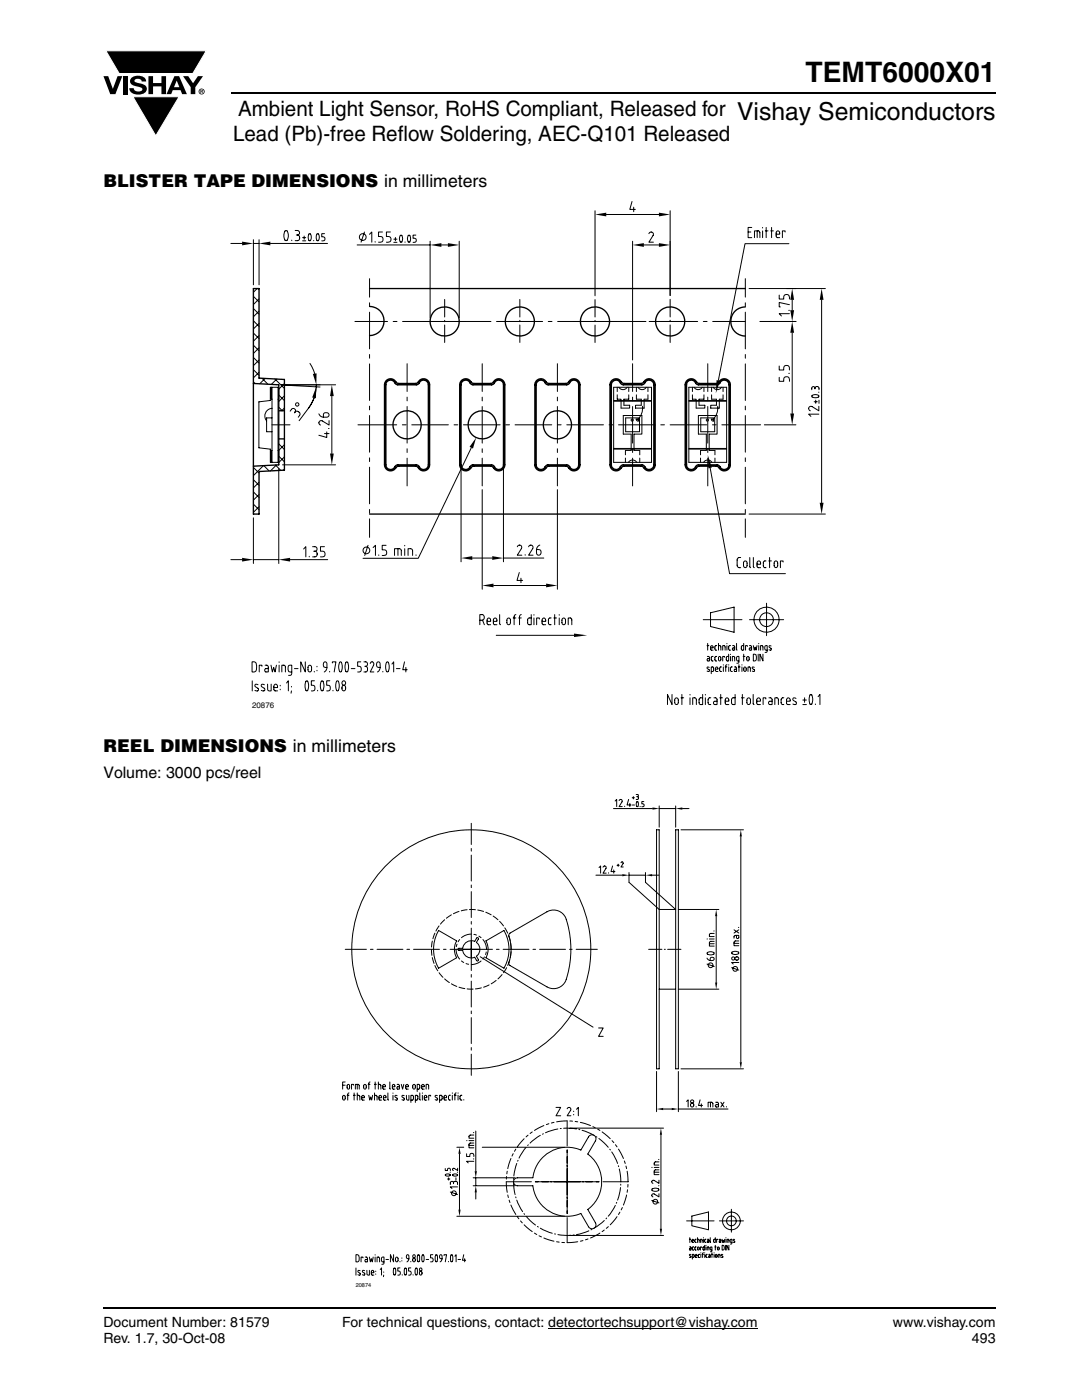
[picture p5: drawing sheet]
<svg xmlns="http://www.w3.org/2000/svg" width="216mm" height="279mm" viewBox="0 0 216 279" stroke-linecap="round" stroke-linejoin="round" font-family="sans-serif">
<path d="M109.4 265.1h41.8" fill="none" stroke="#000" stroke-width=".2"/>
<path d="M20.6 261h178" fill="none" stroke="#000" stroke-width=".36"/>
<path d="M20.6 10.1h20.7v17.2h-20.7z" fill="#fff"/>
<g fill="#000">
<path d="M20.6 15.2h1l.9 2.5 1-2.5h.9l-1.4 3.6h-1zM21.1 10.1h20.1l-2.7 4.6h-14.7zM24.6 15.2h.9v3.6h-.9zM26.3 15.5a2.1 2.1 0 0 1 2.8 .3l.1 .5h-.9a.79 .79 0 0 0-.7-.6 .79 .79 0 0 0-.8 .4l.3 .3 1 .3a1.08 1.08 0 0 1 1.2 1 1.08 1.08 0 0 1-1.1 1.1 1.73 1.73 0 0 1-2.4-1.2h.9a.96 .96 0 0 0 .8 .7 .96 .96 0 0 0 .9-.5 1.31 1.31 0 0 0-1.2-.6 1.03 1.03 0 0 1-1.1-.5 1.03 1.03 0 0 1 .2-1.2zM29.6 15.2h.9v1.4h1.7v-1.4h.9v3.6h-.9v-1.6h-1.7v1.6h-.9zM26.5 19.3h9.2l-4.6 7.8zM36.5 15.2h1.1l.9 1.4 1-1.4h1l-1.5 2.2v1.4h-.9v-1.4z"/>
<path d="M35.3 16.1l-.6 1.3h1.1zM34.8 15.2h.9l1.6 3.6h-1l-.3-.8h-1.5l-.3 .8h-1z"/>
<path d="M40.1 18v.2h.2v-.1zM40 17.9l.4 .1 .1 .1-.2 .2 .2 .3-.3-.3-.1 .3h-.1zM39.8 18.3a.46 .46 0 0 0 .9 0 .46 .46 0 0 0-.9 0zM39.6 18.3a.6 .6 0 0 1 1.2 0 .6 .6 0 0 1-1.2 0z"/>
</g>
<path d="M21.1 10.1h20.1l-2.7 4.6h-14.7zM26.5 19.3h9.2l-4.6 7.8z" fill="none" stroke="#fff" stroke-width=".2"/>
<path d="M46.1 18.6h152.5" fill="none" stroke="#000" stroke-width=".36"/>
<path d="M46 40.1h118.7v101.5h-118.7z" fill="#fff"/>
<g fill="none" stroke="#000" stroke-width=".2">
<path d="M46.1 48.6h2.2M50.6 47.8v9M50.6 48.6h1.1M50.6 59.1l1.1 1.2M51.3 57.6l-.7 .7M51.5 57.6l.2 .2M51.7 47.8v9M51.7 59.7l-1.1 1.1M53.9 48.6h11.5M56.9 46.1l.2-.1a1.47 1.47 0 0 1 .1 2h-.2a1.63 1.63 0 0 1-.1-1.9zM58.2 47.9v.1M58.9 46h.4l.5 .3-.2 .5-.3 .1"/>
<path d="M59.1 46.9h.2M59.3 46.9a.58 .58 0 0 1 .5 .6 .58 .58 0 0 1-.5 .5h-.4M60.4 48.1h.6M60.4 47.4h.6M60.7 47.1v.6M61.6 46.7l.1-.1a.81 .81 0 0 1 .1 1.5l-.2-.1a1.35 1.35 0 0 1 0-1.3zM62.6 48v.1M63.3 46.6a.82 .82 0 0 1 .1 1.5l-.2-.1a1.27 1.27 0 0 1 .1-1.4zM64.8 46.6h-.6v.7h.5l.1 .4-.1 .3-.5 .1M71.3 48.9h14.5M72.7 46.3l-.7 2M73.7 46.8l.5-.5v2"/>
<path d="M73.7 55.6v3.7M74.9 48.2v.1M76.3 46.3h-.8v.9l.7 .1 .2 .6a.63 .63 0 0 1-.9 .4M77.9 46.3h-.8v.9l.7 .1 .2 .2v.4a.66 .66 0 0 1-.9 .4M78.6 48.4h.6M78.6 47.7h.6M78.9 47.4v.6M79.9 47l.1-.1a.98 .98 0 0 1 0 1.5l-.1-.1a1.27 1.27 0 0 1 0-1.3zM80.8 48.3v.1M81.5 47a.81 .81 0 0 1 .1 1.4l-.1-.1a1.38 1.38 0 0 1 0-1.3zM83 46.9h-.6v.7h.5l.2 .4-.2 .3-.5 .1M85.8 48.1v15.3"/>
<path d="M88.1 48.9h1.3M88.7 59.8v3.5M91.6 48.1v15.3M103.7 59.8v3.5M118.7 42.1v16.9M118.7 59.8v3.5M121 42.8h10.5M126.1 40.2l-.4 1.6h1.1M126.2 48.1v23.7M126.4 41.3v1M128.5 48.9h3M129.5 46.6a.46 .46 0 0 1 .6-.3 .46 .46 0 0 1 .2 .7l-.8 1.3h.9"/>
<path d="M133.7 42.1v16.9M133.7 59.7v3.6M148.7 55.6v3.7M149.3 46.3h.5M149.5 57.6h15.2M150 45.4h-.7v2h.7M150.5 47.4v-1.3l1 .1 .1 1.2M151.1 46.1v1.3M152.2 45.4v.1M152.2 46.1v1.3M152.7 46.1h.5M152.9 45.4v2"/>
<path d="M153.8 46.1h.5M154 45.4v2M154.9 46.7h.7a.45 .45 0 0 0-.1-.4 .45 .45 0 0 0-.5-.2l-.1 .3v.8l.1 .2h.6M155.5 58.9v.8h.9l.1-.7 .6-.2a.67 .67 0 0 1 .4 .9M156.7 46.3v-.2h-.6v1.3M157.4 48.6h-8.7l-5.4 27.3M158.1 59.8v2.1M163.9 59.8v40.5M50.6 76.2l.3 .3M50.6 73.8l1.1 1.1M50.6 71.3l1.1 1.2M50.6 68.9l1.1 1.1"/>
<path d="M50.6 66.5l1.1 1.1M50.6 64l1.1 1.1M50.6 61.6l1.1 1.1M51.7 62.1l-1.1 1.1M51.7 64.5l-1.1 1.2M51.7 67l-1.1 1.1M51.7 69.4l-1.1 1.1M51.7 71.9l-1.1 1.1M51.7 74.3l-1.1 1.1M52.3 75.5l1.2 1.2M52.9 75.5l-1.1 1.1M54.1 77.3v2.4h.2"/>
<path d="M54.3 77.3v15M54.8 75.6l2 1.9M55.2 75.7l-1.1 1M55.5 79.7h.1v-2.4h-1.7v2.6l-2.2 .3v9.2l2.2 .2v2.7h1.7M55.5 77.3v15M55.6 78.8l1.2 1.2M56.1 76.8h10.9M56.1 76.8l7.8 .4M56.8 76.5l-1.2 1.2M56.8 79l-1.2 1.1M61.8 72.5l1 2.1M62.7 79.4l-1.1 2"/>
<path d="M63.1 76.8a7.7 7.7 0 0 1-1.5 4.6l-1.9 2.6M66.2 79.1v11.4M70.8 64.2h6.5M73.7 60.4v.8M73.7 62.3v7.3M73.7 70.7v.8M73.7 72.6v7.3M78.5 64.2h.7M80.3 64.2h17.7M81.2 72.6v5.5M81.2 79.3v.7M88.7 63.9v.3"/>
<path d="M88.7 64.9v3.5M96.2 72.6v5.5M96.2 79.3v.7M99.1 64.2h9.2M103.7 63.9v.3M103.7 64.9v3.5M109.4 64.2h.7M111.2 72.6v5.5M111.2 79.3v.7M111.3 64.2h17.6M118.7 63.9v.3M118.7 64.9v3.5"/>
<path d="M122.4 77.3h7.6v15h-7.6zM122.4 79.9h7.6M123.2 78.8v.9h.7v1.7h1.7v-.5h-1.1v-1.2h1v-.9M123.2 77.3v.8M123.5 77.3a.97 .97 0 0 0 1.6 0M125.5 77.3v.8M126.2 72.6v5.5M126.2 79.3v.7M127 78.8v.9h1v1.2h-1.2v.5h1.7v-1.7h.8v-.9M127 77.3v.8M127.3 77.3a.95 .95 0 0 0 1.7 0M129.3 77.3v.8"/>
<path d="M129.5 64.2h9.7M133.7 63.9v.3M133.7 64.8v3.6M137.4 77.3h7.6v15h-7.6zM137.4 79.9h7.6M138.2 78.8v.9h.7v1.7h1.7v-.5h-1.1v-1.2h1v-.9M138.2 77.3v.8M138.5 77.3a.95 .95 0 0 0 1.6 0M140.3 64.2h.8M140.5 77.3v.8M141.2 72.6v5.5M141.2 79.3v.7"/>
<path d="M142 78.8v.9h1v1.2h-1.2v.5h1.7v-1.7h.8v-.9M142 77.3v.8M142.2 64.2h6.5M142.3 77.3a.95 .95 0 0 0 1.7 0M144.3 77.3v.8M148.7 60.4v.8M148.7 62.3v7.3M148.7 70.7v.8M148.7 72.6v7.3M151.6 64.2h7.2M155.5 75.3v.8h.9l.1-.7 .6-.2a.66 .66 0 0 1 .4 .9M155.5 73.1v.7h.9l.1-.6a.7 .7 0 0 1 .9-.1l.1 .7"/>
<path d="M157.4 61.9h.1M157.4 74.5h.1M157.5 62.6h-2l.4 .5M157.5 60.8l-2-.4v.9h.2M158.1 66.4v16.1M162 79l.1-.1a1 1 0 0 1 1.3 .2 .98 .98 0 0 1-1.4 0zM162.6 77.5a.32 .32 0 0 0-.3-.4 .32 .32 0 0 0-.3 .4v.3M162.6 77.5a.41 .41 0 0 1 .4-.4 .41 .41 0 0 1 .4 .4v.3M162.6 77.5v.1M162.8 79.9v.6M163.3 78.3h.1M163.4 79.9v.6"/>
<path d="M50.6 98.2l1.1 1.1M50.6 95.7l1.1 1.1M50.6 93.3l1.1 1.1M51.7 96.2l-1.1 1.2M51.7 98.7l-1.1 1.1M52.6 92.9l-2 2M52.6 92.9l1.1 1.1M54.2 84.8h3.7M54.3 81.5a1.53 1.53 0 0 0-1.1 2.5M54.3 89.9h-.2v2.4M54.3 83.4h-1.1v2.8h1.1M55 92.8l1 1.1"/>
<path d="M55.2 92.8l-1.2 1.2M55.5 89.9h.1M55.6 89.9v2.4M55.6 93.5v19M55.6 81.3l.7 .7M55.6 91l1.2 1.2M55.6 88.6l1.2 1.1M56.4 92.8h10.6M56.8 81.4l-.6 .6M56.8 88.8l-1.2 1.1M56.8 91.2l-1.2 1.1M56.8 93.6l-.3 .2"/>
<path d="M57.9 82.1l.5-.6h.3l.3 .4-.1 .3M58.9 82.2a.57 .57 0 0 1 .7 0 .57 .57 0 0 1 .2 .7l-.3 .4M58.9 82.2l-.1 .2M63.6 82.6a1.32 1.32 0 0 0 1.9 .5l.2-.3a.61 .61 0 0 0-.6-.4 .61 .61 0 0 0-.6 .3v.6M64.8 86.5h.9M65.2 86.2v1.1l-1.6-.4M65.5 85.5h.2M65.7 83.9v.9l-1.4-.8a.45 .45 0 0 0-.6 .2 .45 .45 0 0 0 .3 .6M71.4 84.8h7.8M73.7 81.1v.7M73.7 82.9v7.3M73.7 91.4v.7"/>
<path d="M73.7 93.2v7.3M80.3 84.8h.7M81.2 81.1v7.3M81.2 89.6v.7M81.2 91.4v5.6M82.2 84.8h7.3M90.6 84.8h.7M92 93.5v18.6M92.5 84.8h7.3M94 89.4l-10.5 22h-11.1M96.2 81.1v7.3M96.2 89.6v.7"/>
<path d="M96.2 91.4v5.6M96.2 97.7v19.9M100.5 93.5v18.6M100.9 84.8h.8M102.8 84.8h7.3M111.2 84.8h.8M111.2 81.1v7.3M111.2 89.6v.7M111.2 91.4v5.6M111.2 97.7v19.9M113.1 84.8h7.3M121.5 84.8h.8"/>
<path d="M122.4 89.5h7.6M122.4 80.1h7.6M122.4 89.6h7.6M123.4 84.8h7.3M124.8 90.8v-.9h1.1v-3.3h-1.5v-3.7h3.7v3.7h-1.6v3.3h1.2v.9M124.8 91.4v.9M124.8 83.4h2.8v2.8h-2.8zM125.4 92.3a.95 .95 0 0 1 1.7 0M126.2 81.1v7.3M126.2 89.6v.7M126.2 91.4v5.6M126.9 83.6h.5v.5l-.3-.2z"/>
<path d="M127.7 91.4v.9M128.2 81.1l-.2 1.4-.8 1.3M131.8 84.8h.8M133.7 84.8h7.3M137.4 89.5h7.6M137.4 80.1h7.6M137.4 89.6h7.6M139.8 90.8v-.9h1.1v-3.3h-1.5v-3.7h3.7v3.7h-1.6v3.3h1.2v.9M139.8 91.4v.9M139.8 83.4h2.8v2.8h-2.8zM140.4 92.3a.95 .95 0 0 1 1.7 0M141.2 81.1v7.3"/>
<path d="M141.2 89.6v.7M141.2 91.4v5.6M141.7 93.4l3.9 21.1h11.1M141.9 83.6h.5v.5l-.3-.2zM142.2 84.8h.7M142.7 91.4v.9M143.2 81.1l-.2 1.4-.8 1.3M144 84.8h7.8M148.7 81.1v.7M148.7 82.9v7.3M148.7 91.4v.7M148.7 93.2v7.3"/>
<path d="M152.5 84.8h6.3M162.5 80.2h.6M163.4 82.7h-2l.4 .4M163.4 81.1v.9l-1.4-.9a.46 .46 0 0 0-.6 .3 .46 .46 0 0 0 .3 .6M46.1 111.7h2.2M50.6 103.3v9.2M50.6 111.7h5M50.6 100.6l1.1 1.1M51.7 101.1l-1.1 1.1M57.9 111.7h7.5M60.6 109.6l.4-.5v2M61.7 111v.1"/>
<path d="M62.4 109.1l.7 .1 .2 .2-.2 .5-.3 .1M62.6 110h.2M62.8 110a.57 .57 0 0 1 .5 .6 .57 .57 0 0 1-.5 .5h-.4M64.7 109.1h-.8v.9l.7 .1 .3 .6a.65 .65 0 0 1-1 .4M73.4 108.8l-.6 2M73.7 101.7v.7M73.7 103.5v3.7M74.5 109.3l.4-.5v2M75.6 110.7v.1M77 108.8h-.7v.9l.6 .1 .3 .6a.64 .64 0 0 1-.9 .4M78.7 110.8v-1.3l1.3 .1 .1 1.2M79.4 109.5v1.3"/>
<path d="M80.8 108.8v.1M80.8 109.5v1.3M81.4 110.8v-1.3l.8 .1 .1 1.2M83 110.7v.1M94.2 111.4h4M98.5 116.9h10.5M100.5 111.4h8M103.2 109.1a.45 .45 0 0 1 .6-.3 .45 .45 0 0 1 .2 .7l-.8 1.3h.9M103.6 114.3l-.4 1.5h1.1M104 115.4v.9M104.8 110.7v.1M105.5 109.1a.45 .45 0 0 1 .6-.3 .45 .45 0 0 1 .2 .7l-.8 1.3h.9"/>
<path d="M107.7 108.8a1.35 1.35 0 0 0-.5 1.9l.3 .1a.61 .61 0 0 0 .4-.8 .61 .61 0 0 0-.9-.3M147.8 111.3a.52 .52 0 0 0-.7 .5v1a.52 .52 0 0 0 .7 .5M148.5 112h.4l.2 .2v.8l-.4 .3-.3-.3v-.8zM148.7 101.7v.7M148.7 103.5v3.7M149.5 102.6h15.2M149.6 111.3v1.8l.2 .2M150.3 111.3v1.8l.2 .2M151.1 112.6h.7a.45 .45 0 0 0-.1-.5 .45 .45 0 0 0-.5-.1l-.1 .2v.9l.1 .2h.6M152.8 111.9l-.3 .1-.2 .3v.7l.2 .3h.3M153.4 111.9h.5M153.6 111.3v2"/>
<path d="M154.6 112h.4l.2 .2v.8l-.4 .3-.3-.3zM156.3 112.2v-.3h-.6v1.4M50.3 132.1h.5a1.36 1.36 0 0 1 .3 1.7l-.2 .2-.6 .1zM50.3 135.9v2M51.5 136.7l-.5-.1-.1 .2 .1 .3 .5 .3a.3 .3 0 0 1 .1 .3 .3 .3 0 0 1-.4 .2l-.3-.1M52.3 133v-.2h-.6v1.3M52.8 136.7l-.5-.1-.2 .3 .7 .6a.38 .38 0 0 1-.2 .4 .38 .38 0 0 1-.5-.1M52.9 132.8h.4l.2 .2v1.1l-.6-.1v-.5l.6-.1M53.4 136.5a1.48 1.48 0 0 0 .2 1.4h.5v-1.4M54.1 132.8l.2 1.3 .3-.9 .3 .9 .3-1.3M54.6 137.2h.8a.46 .46 0 0 0-.1-.5 .46 .46 0 0 0-.5-.1l-.2 .4 .1 .8 .7 .1M55.7 132.1v.1"/>
<path d="M55.7 132.8v1.3M55.9 136.8v.1M55.9 137.5v.2M56.2 134.1v-1.3h.6l.1 .2v1.1M57.2 136.3l.3-.4v2M58.2 137.9l-.1 .4M58.2 137v.1M58.2 134.1h-.4a.72 .72 0 0 1-.4-.8 .72 .72 0 0 1 .8-.5v1.7l-.2 .3h-.4M58.8 133.4h.7M60.9 132.1v2l-.9-2v2M61 136l.3-.1a1.76 1.76 0 0 1 0 2 1.42 1.42 0 0 1-.3-1.9zM61.6 132.8h.4l.2 .3v.7l-.4 .3-.3-.3v-.7z"/>
<path d="M62.7 134v.1M62.7 135.9h-.6v.9h.4a.63 .63 0 0 1 .3 .9l-.7 .2M63.3 133v.1M63.3 133.8v.1M63.4 137.8v.1M64.1 136l.2-.1a1.73 1.73 0 0 1 0 2 1.44 1.44 0 0 1-.2-1.9zM65.2 133.2a.56 .56 0 0 1-.7-.4 .56 .56 0 0 1 .5-.7l.1 .1a1.61 1.61 0 0 1-.4 1.9M65.8 134v.1M65.8 135.9h-.6v.9h.4a.63 .63 0 0 1 .2 .9l-.6 .2M66.3 132.3v-.2h.7l-.3 2M66.4 137.8v.1M67.2 136l.2-.1a1.76 1.76 0 0 1 0 2 1.48 1.48 0 0 1-.2-1.9z"/>
<path d="M67.8 132.1h.1a1.46 1.46 0 0 1 .2 2h-.1a1.49 1.49 0 0 1-.2-2zM68.4 136.8a.49 .49 0 0 1 .6 .5 .49 .49 0 0 1-.6 .5l-.2-.4zM69.1 132.1h.1a1.47 1.47 0 0 1 .1 2h-.1a1.47 1.47 0 0 1-.1-2zM70.1 133.4h.7M72 132.1h-.6v.9h.3a.59 .59 0 0 1 .4 .7 .59 .59 0 0 1-.7 .4M72.6 132.1h.4a.46 .46 0 0 1 .3 .4 .46 .46 0 0 1-.3 .5M72.8 133h.2M73 133a.62 .62 0 0 1 .3 .5 .62 .62 0 0 1-.3 .6h-.4M73.9 132.4a.4 .4 0 0 1 .5-.3 .4 .4 0 0 1 .1 .7l-.6 1.3h.7M75.9 133.2a.58 .58 0 0 1-.7-.4 .58 .58 0 0 1 .3-.7 1.06 1.06 0 0 1 .3 1.3l-.5 .7M76.4 134v.1M77.2 132.1h.1a1.39 1.39 0 0 1 .1 2l-.3-.1-.1-.7z"/>
<path d="M78.2 132.5l.4-.4v2M79.1 133.4h.7M80.7 132.1l-.3 1.6h.9M81 133.2v.9M95.7 123.8h.6a.59 .59 0 0 0 .3-.6 .59 .59 0 0 0-.4-.5h-.5v2M96.3 123.8l.3 .9M97.2 124h.7a.46 .46 0 0 0-.1-.5 .46 .46 0 0 0-.5-.1l-.1 .2v.9l.1 .2h.6M98.4 124h.8a.45 .45 0 0 0-.1-.5 .45 .45 0 0 0-.5-.1l-.1 .2v.9l.1 .2h.6M99 126.8h15.5M99.7 122.7v1.8l.2 .2M101.3 123.4h.4l.1 .2v.8l-.3 .3-.3-.3v-.8zM102.4 123.3h.5"/>
<path d="M102.9 122.7l-.3 .3v1.7M103.5 123.3h.5M104 122.7l-.3 .3v1.7M106 122.7v2l-.5-.1-.2-.2v-.8l.2-.2 .5-.1M106.5 122.7v.1M106.5 123.3v1.4M107.6 123.6v-.3h-.5v1.4M108.2 124h.7l-.2-.6h-.4l-.1 .2v.7l.1 .4h.6M110 123.3l-.5 .1-.1 .3 .1 .9 .5 .1M110.5 123.3h.5M110.7 122.7v2M111.6 122.7v.1"/>
<path d="M111.6 123.3v1.4M112.3 123.4h.4l.1 .2v.8l-.3 .3-.4-.3v-.8zM113.4 124.7v-1.4l.6 .1 .1 1.3M134.1 138.6v2l-.9-2v2M134.8 139.3l.4 .1 .1 .2v.7l-.3 .3-.4-.3v-.7zM135.9 139.3h.5M136.1 138.6v2M137.7 138.6v.1M137.7 139.3v1.3M140.2 138.6v2h-.5l-.2-.2v-.9l.2-.2h.5M140.3 123.7h7.7M140.7 138.6v.1"/>
<path d="M140.7 139.3v1.3M141.1 128.8h.3M141.1 131h.3l.2 .3v.6h-.4v-.4h.4M141.2 128.4v1.4M141.5 133.2l-.3-.1-.1 .2 .4 .3 .1 .3h-.5M141.8 122.3l4.7-1.1v5l-4.7-1.2zM141.8 129.3h.5l-.2-.4-.3 .1v.6l.5 .2M141.8 139.3h-.3l-.2 .4 .1 .8 .4 .1M141.9 134h.4l.1-.2-.1-.7h-.4v1.4M142.3 131h-.3l-.1 .3v.5l.4 .1M142.5 139.3h.4l.2 .2v1.1h-.5a.34 .34 0 0 1-.2-.3 .34 .34 0 0 1 .2-.4h.5M142.8 133.5h.5l-.2-.4-.3 .2v.5l.1 .2h.4"/>
<path d="M143 131h-.2l-.1 .3v.5l.3 .1M143 128.8l-.3 .1v.2v.6l.3 .1M143.4 128.8l.4 .1v.9M143.4 128.4v1.4M143.5 131l.3 .2v.5l-.1 .2-.3-.2v-.5zM143.6 139.3h.6M143.8 138.6v2M144 133.1h-.3l-.1 .3v.4l.4 .2M144.2 129.8v-1l.4 .1 .1 .9M144.3 132.7h.1M144.3 133.1v.9M144.6 131.2v-.2h-.4v.9"/>
<path d="M144.7 133.1h.3M144.7 139.9h.7a.46 .46 0 0 0-.1-.4 .46 .46 0 0 0-.4-.2l-.2 .4 .1 .8 .6 .1M145 132.7l-.2 .1v1.2M145 128.4v.1M145 128.8v1M145.4 130.6v1.3h-.4l-.1-.7 .5-.2M145.4 132.7h.1M145.4 133.1v.9M145.8 128.8l-.3 .1-.1 .2v.5l.4 .2M145.8 130.6h.1M145.8 131v.9M146.1 133.1h-.2l-.1 .3v.4l.3 .2"/>
<path d="M146.1 131.9v-.9l.5 .2v.7M146.2 128.8l.3 .1 .1 .2v.7l-.4-.1v-.4h.4M146.5 133.1h.3l.2 .3v.6h-.4v-.4l.4-.1M146.7 138.6v2h-.5l-.2-.2v-.9l.2-.2h.5M147 128.4l.1 1.4M147.3 133.1h.4M147.4 131.9l-.4-.1a.58 .58 0 0 1 .2-.8h.2v1.1l-.1 .2-.3 .1M147.4 132.7v1.3M148 139.3h.5M148 132.7h.1M148 133.1v.9M148.1 138.6v2"/>
<path d="M148.3 131h.4M148.4 128.4v1.4l-.4-.1-.1-.7 .5-.2M148.4 130.6v1.3M148.6 133.1l.3 .2v.5l-.2 .2-.3-.2v-.5zM149.1 129v-.2h-.3v1M149.2 131l.3 .2v.5l-.2 .2-.3-.2v-.5zM149.2 139.3l.4 .1 .1 .2v.7l-.3 .3-.4-.3v-.7zM149.3 134v-.9l.4 .2v.7M149.5 128.8l.4 .1 .1 .2v.7l-.4-.1v-.4h.4M149.6 123.7h6.8M150.3 138.6v1.8l.2 .2M150.3 130.6h.4a.82 .82 0 0 1-.1 1.3h-.3z"/>
<path d="M150.3 128.8l.2 1 .2-.7 .2 .7 .1-1M150.5 133.2l-.3-.1-.1 .2 .4 .3 .1 .3-.2 .1-.3-.1M151 139.9h.7a.46 .46 0 0 0-.1-.4 .46 .46 0 0 0-.4-.2l-.2 .4 .1 .8 .6 .1M151.3 130.6v1.3M151.4 128.4v.1M151.4 128.8v1M151.8 129.8v-1l.4 .1v.9M152.2 130.6v1.3l-.6-1.3v1.3M152.8 139.5v-.2h-.5v1.3M153 120.4v6.5M153.1 129.8l-.5-.2a.57 .57 0 0 1 .3-.8h.2v1.1l-.1 .3h-.3M153.4 139.3h.5l.1 .2 .1 1.1h-.5a.34 .34 0 0 1-.2-.3 .34 .34 0 0 1 .2-.4h.5"/>
<path d="M153.9 128.9l-.3-.1-.2 .2 .5 .5v.2h-.5M156.4 139.3h-.3l-.2 .4 .1 .8 .4 .1M156.9 139.9h.8a.46 .46 0 0 0-.1-.4 .46 .46 0 0 0-.5-.2l-.2 .4 .1 .8 .7 .1M158.8 139.4l-.4-.1-.2 .2 .1 .3 .6 .4v.3l-.2 .1-.5-.1M160.2 139.7h.7M160.5 139.3v.9M161.7 138.6h.1a1.45 1.45 0 0 1 .1 2l-.3-.1-.1-.7zM163.2 139l.4-.4v2M138.2 140.6v-1.3l.7 .1 .1 1.2M154.6 140.6v-1.3l.6 .1 .1 1.2M160.2 140.6h.7M162.7 140.5v.1"/>
<circle cx="72.4" cy="47.3" r=".68"/>
<circle cx="59.3" cy="80.7" r=".34"/>
<circle cx="126.1" cy="83.8" r=".22"/>
<circle cx="141.1" cy="83.8" r=".22"/>
<circle cx="73.1" cy="109.8" r=".68"/>
<circle cx="68.6" cy="136.3" r=".41"/>
<circle cx="152.9" cy="123.7" r="1.38"/>
<circle cx="153" cy="123.7" r="2.51"/>
</g>
<g fill="#000">
<path d="M48.3 48.2l2.3 .4-2.3 .4zM51.7 48.6l2.2-.4v.8zM85.8 48.9l2.3-.4v.8zM89.4 48.5l2.2 .4-2.2 .4zM118.7 42.8l2.3-.4v.8zM126.2 48.9l2.3-.4v.8zM131.5 48.5l2.2 .4-2.2 .4zM131.5 42.4l2.2 .4-2.2 .4zM158.1 57.6l.4 2.2h-.8zM163.9 57.6l.4 2.2h-.7zM63.1 77.2l-.1 2.3-.7-.2zM62.4 74.6l.8-.1-.1 2.3z"/>
<path d="M66.2 76.8l.4 2.3h-.7zM143 75.9l.7 .1-.9 2.5zM157.7 61.9h.8l-.4 2.3zM158.1 64.2l.4 2.2h-.8zM65.9 90.5h.7l-.4 2.3zM95 87.3l-.6 2.2-.7-.3zM141.2 90.8l.8 2.5-.6 .2zM157.7 82.5h.8l-.4 2.3zM48.3 111.3l2.3 .4-2.3 .4zM55.6 111.7l2.3-.4v.8zM92 111.4l2.2-.4v.7zM98.2 111l2.3 .4-2.3 .3z"/>
<path d="M96.2 116.9l2.3-.4v.7zM109 116.5l2.2 .4-2.2 .3zM163.6 100.3h.7l-.4 2.3zM114.5 126.4l2.7 .4-2.7 .3z"/>
</g>
<g fill="none" stroke="#000" stroke-width=".27">
<path d="M50.6 57.6h1.1v17.9l5.1 .2v18.1l-5.1 .3v8.5h-1.1zM73.7 57.6h75M50.6 76.5l5 .3v16l-5 .2M73.7 61.2a2.91 2.91 0 0 1 2.9 2.9 2.91 2.91 0 0 1-2.9 2.9M76.9 76.1a1.26 1.26 0 0 1 2.2 .3l.5 .1h3.3l.4-.1a1.25 1.25 0 0 1 1.4-.8 1.25 1.25 0 0 1 1 1.2v16a1.24 1.24 0 0 1-1 1.2 1.24 1.24 0 0 1-1.4-.8l-.4-.2h-3.3l-.5 .2a1.25 1.25 0 0 1-1.3 .8 1.25 1.25 0 0 1-1.1-1.2v-16zM77.2 76.2a1.1 1.1 0 0 1 1.8 .5l.4 .1h3.7l.5-.2a.97 .97 0 0 1 1-.7 .97 .97 0 0 1 .9 .9v16a.97 .97 0 0 1-.9 .9 .97 .97 0 0 1-1-.7l-.5-.2h-3.7l-.5 .2a.96 .96 0 0 1-1.1 .7 .96 .96 0 0 1-.8-.9v-16zM92.2 76.2a.99 .99 0 0 1 1.7 .4l.5 .2h3.7l.3-.1a1.06 1.06 0 0 1 1-.8 1.06 1.06 0 0 1 1 .6l.1 16.3a.96 .96 0 0 1-.9 .9 .96 .96 0 0 1-1-.7l-.5-.2h-3.7l-.5 .2a.96 .96 0 0 1-1.1 .7 .96 .96 0 0 1-.8-.9v-16zM92.2 75.8a1.3 1.3 0 0 1 1.9 .6l.4 .1h3.4l.4-.1a1.25 1.25 0 0 1 1.4-.8 1.25 1.25 0 0 1 1 1.2v16a1.24 1.24 0 0 1-1 1.2 1.24 1.24 0 0 1-1.4-.8l-.4-.2h-3.4l-.4 .2a1.25 1.25 0 0 1-1.3 .8 1.25 1.25 0 0 1-1.1-1.2v-16l.2-.7zM106.9 76.1a1.25 1.25 0 0 1 2.2 .3l.4 .1h3.4l.4-.1a1.25 1.25 0 0 1 1.4-.8 1.25 1.25 0 0 1 1 1.2v16a1.24 1.24 0 0 1-1 1.2 1.24 1.24 0 0 1-1.4-.8l-.4-.2h-3.4l-.4 .2a1.23 1.23 0 0 1-1.4 .8 1.23 1.23 0 0 1-1-1.2v-16zM107.2 76.2a1.08 1.08 0 0 1 1.8 .5l.4 .1h3.7l.3-.1a1.06 1.06 0 0 1 1-.8 1.06 1.06 0 0 1 1 .6l.1 16.3a.96 .96 0 0 1-.9 .9 .96 .96 0 0 1-1-.7l-.5-.2h-3.7l-.5 .2a.97 .97 0 0 1-1.1 .7 .97 .97 0 0 1-.8-.9v-16zM121.9 76.1a1.26 1.26 0 0 1 2.2 .3l.4 .1h3.4l.4-.1a1.25 1.25 0 0 1 1.4-.8 1.25 1.25 0 0 1 1 1.2v16a1.24 1.24 0 0 1-1 1.2 1.24 1.24 0 0 1-1.4-.8l-.4-.2h-3.4l-.4 .2a1.25 1.25 0 0 1-1.4 .8 1.25 1.25 0 0 1-1-1.2v-16zM122.2 76.2a1.09 1.09 0 0 1 1.8 .5l.4 .1h3.7l.5-.2a.96 .96 0 0 1 1-.7 .96 .96 0 0 1 .9 .9v16a.96 .96 0 0 1-.9 .9 .96 .96 0 0 1-1-.7l-.5-.2h-3.7l-.5 .2a.96 .96 0 0 1-1.1 .7 .96 .96 0 0 1-.8-.9v-16z"/>
<path d="M136.9 76.1a1.26 1.26 0 0 1 2.2 .3l.4 .1h3.4l.4-.1a1.24 1.24 0 0 1 1.4-.8 1.24 1.24 0 0 1 1 1.2v16a1.23 1.23 0 0 1-1 1.2 1.23 1.23 0 0 1-1.4-.8l-.4-.2h-3.4l-.4 .2a1.25 1.25 0 0 1-1.4 .8 1.25 1.25 0 0 1-1-1.2v-16zM137.2 76.2a1.1 1.1 0 0 1 1.8 .5l.4 .1h3.7l.5-.2a.97 .97 0 0 1 1-.7 .97 .97 0 0 1 .9 .9v16a.97 .97 0 0 1-.9 .9 .97 .97 0 0 1-1-.7l-.5-.2h-3.7l-.5 .2a.96 .96 0 0 1-1.1 .7 .96 .96 0 0 1-.8-.9v-16zM148.7 61.3a2.91 2.91 0 0 0-2.9 2.9 2.91 2.91 0 0 0 2.9 2.9M55.6 82h1.2M55.6 87.6h1.2M73.7 102.6h75"/>
<circle cx="88.7" cy="64.2" r="2.91"/>
<circle cx="103.7" cy="64.2" r="2.91"/>
<circle cx="118.7" cy="64.2" r="2.91"/>
<circle cx="133.7" cy="64.2" r="2.91"/>
<circle cx="81.2" cy="84.8" r="2.81"/>
<circle cx="96.2" cy="84.8" r="2.81"/>
<circle cx="111.2" cy="84.8" r="2.81"/>
</g>
<path d="M68.3 158.5h80.1v98.6h-80.1z" fill="#fff"/>
<g fill="none" stroke="#000" stroke-width=".2">
<path d="M122.7 159.9l.4-.4v1.5M123.5 159.8a.32 .32 0 0 1 .5-.2 .32 .32 0 0 1 .1 .4l-.6 1h.7M125.4 159.5l-.3 1.1h.8M126.1 159.2h.5M126.4 159v.4M126.9 158.5l.5 .2-.2 .3M127.1 159h.1M127.2 159a.29 .29 0 0 1 .2 .3 .29 .29 0 0 1-.2 .2h-.3M128.5 160h-.4v.4l.4 .1v.3l-.1 .1-.3 .1M94 164.3v4.2M94 169.3v.6M94 170.7v5.1"/>
<path d="M94 176.6v.6M94 177.9v5.2M118.9 174.7h5.3M119.5 173.1l.3-.3v1.5M120.3 173.1l.3-.3 .4 .3-.7 1.2h.7M121.4 174.2v.1M122.2 172.8l-.3 1.1h.8M122.4 161.4h7.8M122.5 173.6v.7M123.1 172.7h.5M123.3 172.5v.4M123.9 172.2a.23 .23 0 0 1 .3-.2 .23 .23 0 0 1 .1 .3l-.4 .7h.5"/>
<path d="M124.6 160.9v.1M125.5 174.1v2l6 5.4h3.3l-6-5.4v-2M125.5 174.7h3.3M125.7 160.3v.7M126.1 160.7h.5M127.1 160a.56 .56 0 0 1 0 1l-.2-.5zM127.7 160.9v.1M130.1 174.7h1.3M131 165.6h.5v47.7h-.5zM131.5 160.8v4.3M131.5 161.4h3.3M134.8 160.8v4.3"/>
<path d="M134.8 165.6h.6v47.7h-.6zM135.9 165.6h12.5M136.2 161.4h1.3M147.8 166.9v45.1M68.9 189.5h4.2M73.9 189.5h.5M75.2 189.5h5.2M81.2 189.5h.5M82.5 189.5h5.2M86.1 189.5l.1 1.2M86.3 187.8l-.2 1.2M86.3 191.1l.3 1.2"/>
<path d="M86.8 186.2l-.4 1.1M86.8 192.7l.6 1M87.5 185.7l3.6 2.1a3.3 3.3 0 0 0 0 3.3l-3.6 2.1a7.5 7.5 0 0 1 0-7.5zM87.6 184.8l-.6 1M87.6 194.1l.8 .9M88.5 189.5h.5M88.7 183.6l-.8 .8M88.7 195.4l1 .7M89.8 189.5h8.5M90.1 182.6l-1 .7M90.1 196.3l1 .6M91 189.5l.3 1.2 .4 .7"/>
<path d="M91.2 188.4l-.1 .5M91.6 189.3h.7a1.73 1.73 0 0 1 2.4-1.4l.5-.7 .1-.1 .2 .2-.4 .8a1.71 1.71 0 0 1 0 2.7l.4 .7-.1 .2-.2 .1-.5-.8a1.73 1.73 0 0 1-2.4-1.3h-.7M91.6 189.3l-.2 .1 .2 .3M91.6 181.9l-1.1 .5M91.6 197l1.1 .3M91.7 187.5l-.3 .4M92.1 191.8l.4 .3M92.4 189.5h1.6v1.6M93 192.3l.5 .1M93.2 181.6l-1.2 .2M93.2 197.4h1.2M93.7 181.5l1.2 .1"/>
<path d="M94 187.9v1.6h1.6M94 186.4l-1.2 .3-.7 .4M94 183.9v.5M94 185.2v8.5M94 194.5v.5M94 195.8v5.2M94.6 186.5l.5 .1M95.3 181.6l1.2 .3M95.6 186.8l.4 .3M95.8 190.9l22.5 14.1M96 191.8l-.7 .4-1.3 .3M96 197.1l-1.1 .3"/>
<path d="M96.4 187.5l.4 .7 .3 1.3M96.7 191l-.3 .4M96.9 182.1l1.1 .5M97 187.8l3.6-2.1a7.5 7.5 0 0 1 0 7.5l-3.6-2.1a3.4 3.4 0 0 0 0-3.3zM97 190l-.1 .5M97.6 196.6l-1.1 .4M98.4 182.8l1 .8M99 195.7l-1 .6M99.1 189.5h.5M99.7 183.9l.8 .9M100.2 194.5l-.8 .9M100.4 189.5h5.2"/>
<path d="M100.7 185.2l.6 1M101.1 193.1l-.6 1M101.5 186.7l.3 1.1M101.6 186.4l7.5-4.4a2.78 2.78 0 0 1 4.1 2.4 19.6 19.6 0 0 1-.3 11.4 2.64 2.64 0 0 1-3.8 1.2l-7.3-4.3-.3-.4a9.1 9.1 0 0 0 0-5.7zM101.7 191.6l-.4 1.1M101.9 188.3l.1 1.2M102 189.9l-.2 1.2M106.3 189.5h.6M107.7 189.5h5.1M113.6 189.5h.6M115 189.5h4.2M129.4 189.5h2.7"/>
<path d="M131.5 197.4h3.3M132.6 189.5h.2M133.2 189.5h2.7M135.4 197.4h8M135.4 181.5h8M141.1 191.2a.83 .83 0 0 0 1.4 .2l-.3-.3a.44 .44 0 0 0-.5 .1 .44 .44 0 0 0 0 .5M141.1 192.4l1.4 .5M141.1 187.4h.1M141.1 190.2a.94 .94 0 0 1 1.4 .1 .96 .96 0 0 1-1.4-.1zM141.6 188.3h.9M141.6 187.4h.9M142.4 185.8h.1"/>
<path d="M142.5 187.9h-.8l-.1 .2v.7h.9M142.5 186.3h-.8l-.1 .3v.3h.9M142.9 182.8v13.3M146 193.1l1.4 .5M146 190.1a.95 .95 0 0 1 1.4 .1 .96 .96 0 0 1-1.4-.1zM146.1 191.1l.2-.1 .2 .1v.4l-.2 .1-.2-.1zM146.5 188.3h.9M146.5 185.6l.9 .6M146.6 191.2a.43 .43 0 0 1 .5-.2 .43 .43 0 0 1 .3 .3 .43 .43 0 0 1-.6 .3zM146.9 186.7l.1 .5 .1 .1 .3-.1v-.5h-.7l-.2 .1v.4M147.3 185.1h.1M147.4 192.1h-1.4l.3 .3"/>
<path d="M147.4 187.8h-.8l-.1 .3v.6h.9M147.4 185.6l-.9 .6M68.4 216.6h.5M68.5 218.6l.4 .2-.2 .7h-.2l-.1-.2v-.5zM68.9 215.9h-.5v1.5M69.3 218.6h.3M69.4 216.4h.2l.2 .2v.5l-.2 .2-.3-.2zM69.6 218.1l-.2 .3v1.1M70.5 216.6v-.2h-.4v1M70.5 218.6h.4M70.7 218.1v1.4M70.9 217.4v-1l.7 .1 .1 .9"/>
<path d="M71.3 218.6l.4 .1 .1 .8M71.3 216.4v1M71.3 218.1v1.4M72.2 219.1h.5l-.2-.5-.3 .2v.6l.1 .1h.4M72.7 216.4h.2l.2 .2v.5l-.2 .2-.3-.2zM73.5 216.4h.3M73.6 218.6l.2 .9 .2-.6 .2 .6 .2-.9M73.8 215.9l-.2 .2v1.3M74.7 218.6l.5 .1v.8M74.7 218.1v1.4M74.7 216.4h.4M74.9 215.9v1.5"/>
<path d="M75.5 216.4h.4l.1 .2v.8M75.5 215.9v1.5M75.6 219.1h.5l-.1-.5-.4 .2v.6l.5 .1M76.4 216.9h.5l-.2-.5-.3 .2v.6l.5 .2M76.5 219.1h.5l-.1-.5-.4 .2v.5l.1 .2h.4M77.4 218.1v1.3l.1 .1M77.8 215.9v1.3l.1 .2M78.3 216.9h.5l-.2-.5-.3 .2v.6l.5 .2M78.4 218.1v.1M78.4 218.6v.9M79.2 218.7l-.3-.1-.1 .2 .4 .4a.26 .26 0 0 1 0 .4 .26 .26 0 0 1-.4-.1M79.2 216.4h.4l.1 .2v.8l-.5-.2 .2-.3h.3"/>
<path d="M80.1 216.4l.2 1 .3-1M80.6 218.7l-.3-.1-.1 .2 .4 .4a.22 .22 0 0 1 .1 .2 .22 .22 0 0 1-.3 .1h-.2M81 216.9h.5l-.2-.5-.3 .2v.5l.1 .2 .4 .1M81.1 218.6v.8l.5 .1v-.9M82 219.5h.4l.1-.1-.1-.8h-.4v1.4M82.5 216.4h.2l.2 .2v.5l-.2 .2-.3-.2zM82.9 219.5h.3l.2-.1-.2-.8h-.3v1.4M83.2 217.4l.5-.2 .1-.5-.2-.3h-.4v1.4M83.8 218.1v1.3l.1 .1M84.1 216.9h.5l-.1-.5h-.2l-.1 .2v.6l.1 .1 .3 .1M84.3 218.1v.1M84.3 218.6v.9"/>
<path d="M84.7 219.1h.5l-.2-.5h-.2l-.1 .2v.6l.5 .1M85 217.4v-1l.5 .1v.9M85.9 218.8v-.2h-.4v.9M87.3 218.7l-.4-.1-.1 .2 .5 .5a.27 .27 0 0 1-.2 .3 .27 .27 0 0 1-.3-.1M87.7 219.5h.4l.1-.1-.1-.8h-.4v1.4M88.6 219.1h.5l-.1-.5-.4 .2v.5l.1 .2h.4M89.9 218.6h-.3l-.1 .3v.5l.4 .1M90.3 218.1v.1M90.3 218.6v.9M90.6 218.6h.4M91 218.1l-.2 .2v1.2M91.4 218.1v.1"/>
<path d="M91.4 218.6v.9M92.2 218.6h-.3l-.1 .3v.5l.4 .1M92.5 219.5h.1M94 201.8v.5M94 203.1v5.2M94 209.1v.5M94 210.4v4.2M119.4 205.2h1l-1 1.6h1M131 213.8v8.1M135.4 213.8v8.1M135.9 213.3h12.5M137 219.8l.3-.3v1.4"/>
<path d="M137.8 219.6h.5l.1 .3-.4 .2zM139.7 219.5l-.3 1.1h.8M141.8 220v.9M142.8 220h.4l.2 .3v.6h-.5l-.2-.3 .2-.1h.5M143.8 220l.7 .9M144.5 220l-.7 .9M88.8 233.2v.4h.5l.1-.4 .2-.1 .2 .1 .1 .4M88.9 234.4l.5-.1 .4 .1a.56 .56 0 0 1-.9 0zM89.3 235.3h.5M89.5 235.1v.4M89.8 233.9h.1M89.9 237.9l1.4 .5"/>
<path d="M90.3 234.4l.5-.1 .5 .1a.56 .56 0 0 1-1 0zM90.5 236.1l-.1-.3h-.4l-.1 .6M90.5 236.1a.41 .41 0 0 1 .4-.4 .41 .41 0 0 1 .4 .4v.3M90.5 236.1v.1M91 235.1v.4M91.2 229h1.3M91.3 233.9h.1M91.3 236.9h-1.4l.3 .3M91.3 233.1v.5l-.8-.4-.2 .2 .2 .2M91.7 230.3v11.1M93.1 230.3v.5h.6l.1-.5 .4-.1 .3 .1v.5M93.1 227.6h.1"/>
<path d="M93.6 228.6h.9M93.6 227.6h.9M94.4 236.6h8.4M94.4 235.1h8.4M94.5 231.3h.1M94.5 226h.1M94.5 231.8h-1.4l.3 .3M94.5 228.1h-.7l-.2 .3v.7h.9M94.5 226.5h-.7l-.2 .3v.4h.9M94.9 225.7v8M94.9 235.1v1.5M94.9 238v1.3"/>
<path d="M96.2 229h16.4M101.1 234.8l-.1 .5M101.2 233.7l-.1 .6M101.3 238.5l.1 .5M101.6 239.5l.2 .5M101.9 231.2l-.6 2M102.4 230.2l-.2 .5M102.5 235.8l.3 2.6M102.5 235.2v.2M102.9 238.9l.1 .2M102.9 229.3l-.2 .5M103.1 232.2l-.6 2.5"/>
<path d="M103.1 239.5l1.2 2.3M103.3 236.6h3a6.9 6.9 0 0 0 9.6 5.6l1.5 2.6M103.3 235.1a.8 .8 0 0 0-.8 .7 .8 .8 0 0 0 .8 .8M103.4 231.6l-.1 .1M104.6 227.3l-1.4 1.6M105 229l-1.4 2.1M105.4 226.5l-.4 .4M105.4 228.5l-.1 .1M106 235.8h-5l.2 2.2M106.2 225.9l-.4 .3M106.8 235.8h12.7M107.8 226.6l-2 1.5"/>
<path d="M108.4 226.3l-.2 .1M108.5 224.6l-1.8 1M109.5 224.3l-.5 .1M110.5 224l-.5 .1M110.9 221h1l-1 1.7h1M111.1 223.9l2.1-.2v5M111.3 225.3l-2.5 .8M112 225.2h-.2M112.5 225.2l2.5 .1M113.2 221.3a.38 .38 0 0 1 .5-.3 .38 .38 0 0 1 .2 .6l-.7 1.1h.7M113.2 229.5v12.7M113.7 223.7l.5 .1"/>
<path d="M113.7 225.1h18.7M114.5 221.8h.1M114.5 222.4v.1M114.8 223.8l.5 .1M115 221.4l.4-.4v1.7M115.5 225.4h.2M115.8 224l2 .6M116.2 225.6l2.3 1M118.3 224.8l.5 .3M118.8 227.7a.79 .79 0 0 0-.3-1.1 .79 .79 0 0 0-1.1 .3l-1.5 2.6a6.9 6.9 0 0 0-9.6 5.6h-3M118.8 227.7l-1.5 2.6a6.9 6.9 0 0 1 0 11.1l1.5 2.6M118.9 226.8l.2 .1"/>
<path d="M119.2 225.3l.5 .3M119.5 227.2l1.9 1.8M120.1 225.9l1.7 1.4M121.7 229.3l.1 .2M122.1 229.9l1.1 2.3M122.1 227.6l.4 .4M122.8 228.5l.3 .4M123.1 240l-.1 .1M123.4 232.6v.2M123.4 229.3l1 1.9M123.6 233.3l.3 2.5M123.8 237l-.6 2.5"/>
<path d="M123.9 236.3v.2M124.6 231.7l.2 .5M124.9 232.7l.1 .5M125 238.5l-.6 2M125.1 233.7l.2 2.1h-5M125.2 237.4l-.1 .6M125.3 236.4v.5M130.1 239.6l1.4 .5M130.1 233h.1M130.1 237.3a.93 .93 0 0 1 1.4 .2l-.1 .1a1.12 1.12 0 0 1-1.4-.2zM130.5 233.9h1M130.5 233h1"/>
<path d="M131.4 236.6h.1M131.4 231.4h.1M131.5 238.2v.7l-1-.6a.32 .32 0 0 0-.4 .1 .32 .32 0 0 0 .2 .5M131.5 235.5v.7l-1-.6a.32 .32 0 0 0-.4 .1 .32 .32 0 0 0 .2 .5M131.5 233.5h-.8l-.2 .2v.7h1M131.5 231.9h-.8l-.2 .3v.3h1M131.9 226.5v18.7M132.3 221.3h1.7M135.4 221.3h9.9M138.9 220.8v.1M139.9 220.3v.6M141.3 220.9v-.9l.9 .1v.8"/>
<path d="M145 220.8v.1M71 250.4h.4a.88 .88 0 0 1-.1 1.4h-.3zM71 253v1.5M71.9 253.6l-.4-.1-.1 .2 .5 .5a.27 .27 0 0 1-.2 .3 .27 .27 0 0 1-.3-.1M72.4 251v-.1h-.4v.9M72.8 253.6l-.3-.1-.2 .1v.2l.4 .3a.24 .24 0 0 1 .1 .3 .24 .24 0 0 1-.4 .1l-.1-.1M72.9 250.9l.4 .2v.7l-.5-.1 .2-.3h.3M73.2 253.5v.8l.5 .2v-1M73.7 250.9l.2 .9 .2-.6 .2 .6 .2-.9M74.1 254h.5l-.2-.5h-.2l-.1 .2v.6l.5 .2M74.9 250.4v.1M74.9 250.9v.9"/>
<path d="M75 253.7v.1M75 254.2v.1M75.2 251.8v-.9l.5 .1v.8M75.9 253.4l.2-.4v1.5M76.6 254.5l-.1 .3M76.6 253.8v.1M76.6 251.8h-.3a.61 .61 0 0 1 .1-.9h.2v1.2l-.4 .2M77 251.4h.5M78.5 250.4v1.4l-.6-1.4v1.4M78.6 253.1l.1-.1a.99 .99 0 0 1 0 1.5l-.2-.7zM79.1 250.9l.3 .2v.5l-.1 .2h-.2l-.2-.3zM79.8 253h-.4v.7h.3l.2 .5-.1 .2-.4 .1"/>
<path d="M79.8 251.7v.1M80.2 251v.1M80.2 251.6v.1M80.3 254.4v.1M80.8 253.1l.1-.1a1.01 1.01 0 0 1 0 1.5l-.3-.7zM81.6 251.2h-.3a.44 .44 0 0 1-.2-.4 .44 .44 0 0 1 .2-.4l.2 .1 .1 .5a.84 .84 0 0 1-.4 .8M82 253h-.5v.7h.3a.43 .43 0 0 1 .3 .4 .43 .43 0 0 1-.3 .4h-.3M82 251.7v.1M82.4 254.4v.1M82.5 251.1h.2l.2 .2-.2 .5-.3-.2zM83 253.1v-.1a1.01 1.01 0 0 1 .1 1.5l-.3-.7zM83.4 250.5l.1-.1a.99 .99 0 0 1 0 1.4l-.3-.7z"/>
<path d="M83.8 253.7h.2l.2 .2-.2 .6-.3-.2zM84.3 250.5l.1-.1a1.01 1.01 0 0 1 0 1.4l-.3-.7zM85 251.4h.5M86.4 250.4h-.5v.6l.5 .2v.2v.3l-.5 .1M86.9 250.5l.2-.1a1.01 1.01 0 0 1-.1 1.4l-.2-.7zM88.2 251.2h-.2a.44 .44 0 0 1-.3-.4 .44 .44 0 0 1 .3-.4l.1 .1 .1 .5a.82 .82 0 0 1-.4 .8M88.6 250.6v-.2h.5l-.2 1.4M89.5 251.7v.1M90 250.4h.1a1.03 1.03 0 0 1 0 1.4l-.2-.7zM90.8 250.7l.2-.3v1.4M91.2 242.7h21.4M91.4 251.4h.5"/>
<path d="M92.5 250.4l-.2 1.1h.6M92.7 251.2v.6M101.9 240.5l1 1.9M103.2 242.8l.3 .4M103.9 243.7l.3 .4M104.6 242.2l.1 .2M104.6 244.4l1.6 1.4M105 242.7l1.9 1.8M106.7 246.1l.4 .3M107.2 244.8l.2 .1M107.6 246.6l.4 .3M107.8 245.1l2.4 1"/>
<path d="M108.5 247.1l2 .6M110.7 246.2l.1 .1M111.1 247.8l.5 .1M111.3 246.4l2.6 .1M112.1 248h.5M113.2 243v5l2.1-.2M113.7 246.6h18.7M114.6 246.5h-.2M116.3 247.6l-.5 .1M117.3 247.3l-.5 .1M117.5 245.6l-2.5 .8M118.1 245.4h-.2"/>
<path d="M118.8 244a.8 .8 0 0 1-.3 1.1 .8 .8 0 0 1-1.1-.3M119.7 246.1l-1.9 1M120.6 245.5l-.5 .3M120.6 243.6l-2.1 1.5M121.1 243.1l-.2 .1M121.4 244.8l-.4 .3M122.8 240.6l-1.4 2.1M123.1 242.8l-1.3 1.6M123.7 241.9l-.3 .5M124.2 241l-.3 .5M137 243.7h5.5M137.6 247.3h.2"/>
<path d="M137.6 248.9l.3 .1v.5h-.3v-.3h.3M137.6 247v1M137.9 250.4l-.3 .1 .3 .4h-.3M138.1 242.7l3.3-.8v3.5l-3.3-.8zM138.1 247.6h.3l-.1-.2-.1-.1-.1 .6 .3 .1M138.2 251l.3-.2-.1-.5h-.2v1M138.4 248.9l-.2 .1v.4l.2 .1M138.7 250.6h.4l-.1-.2h-.2l-.1 .4 .4 .2M138.9 248.9l-.2 .1v.4l.2 .1M138.9 247.3l-.2 .2v.4l.2 .1M139.2 247.3l.3 .1v.6M139.2 247v1"/>
<path d="M139.3 248.9h.1l.1 .2-.1 .4h-.1l-.1-.2zM139.6 250.3l-.3 .2 .1 .4 .2 .1M139.8 248v-.7l.3 .1v.6M139.8 250v.1M139.8 250.3v.7M140 249l-.2-.1v.6M140.1 250.3h.3M140.4 250l-.2 .1v.9M140.4 247v.1M140.4 247.3v.7M140.6 248.5v1h-.2l-.1-.5 .3-.1M140.6 250v.1"/>
<path d="M140.6 250.3v.7M140.9 247.3l-.3 .2 .1 .4 .2 .1M140.9 248.5v.1M140.9 248.9v.6M141.1 250.3l-.2 .2v.4l.2 .1M141.1 249.5v-.6h.3l.1 .6M141.2 247.3l.3 .2v.5l-.3-.1v-.2l.3-.1M141.4 250.3l.3 .2v.5l-.3-.1v-.2l.3-.1M141.7 247l.1 1M142 250.3h.2M142.1 249.5h-.3v-.6h.3v.7l-.3 .2M142.1 250v1"/>
<path d="M142.5 250v.1M142.5 250.3v.7M142.7 248.9h.2M142.7 247v1h-.2l-.1-.2v-.4l.3-.1M142.7 248.5v1M142.8 250.4h.2l.1 .3a.18 .18 0 0 1-.2 .3 .18 .18 0 0 1-.2-.3zM143.2 248.9h.2l.1 .2-.1 .4-.2-.2zM143.2 247.4l-.2-.1v.7M143.3 251v-.7l.4 .1v.6M143.5 247.3l.3 .2v.5l-.2-.1v-.2l.2-.1M143.5 243.7h4.9M144.1 248.5l.4 .2v.5l-.2 .3h-.2z"/>
<path d="M144.1 247.3l.1 .7 .1-.5 .2 .5 .1-.7M144.2 250.4l-.3 .1 .4 .4h-.4M144.8 248.5v1M144.8 247v.1M144.8 247.3v.7M145.1 248v-.7l.3 .1v.6M145.4 248.5v1l-.4-1v1M145.9 241.3v4.6M146 248l-.2-.1-.1-.1 .2-.5h.1v.8l-.1 .2h-.2M146.6 247.4h-.3l.3 .5h-.3"/>
<circle cx="94" cy="189.5" r="23.9"/>
<circle cx="141.8" cy="192.6" r=".48"/>
<circle cx="146.7" cy="193.4" r=".48"/>
<circle cx="90.6" cy="238.1" r=".48"/>
<circle cx="130.8" cy="239.8" r=".48"/>
<circle cx="138.1" cy="220.5" r=".36"/>
<circle cx="82.6" cy="250.7" r=".29"/>
<circle cx="83.9" cy="253.4" r=".29"/>
<circle cx="145.9" cy="243.7" r="1.77"/>
<circle cx="145.9" cy="243.7" r=".97"/>
</g>
<g fill="#000">
<path d="M124.2 174.4l1.3 .3-1.3 .2zM128.8 174.7l1.3-.3v.5zM130.2 161.1l1.3 .3-1.3 .2zM134.8 161.4l1.4-.3v.5zM147.8 165.6l.2 1.3h-.4zM142.7 196.1h.4l-.2 1.3zM142.9 181.5l.2 1.3h-.4zM147.6 212h.4l-.2 1.3zM91.7 229l.2 1.3h-.4zM94.9 236.6l.3 1.4h-.5zM94.7 233.7h.5l-.3 1.4zM131.9 225.1l.2 1.4h-.4z"/>
<path d="M131 221.3l1.3-.2v.5zM134 221.1l1.4 .2-1.4 .3zM91.5 241.4h.4l-.2 1.3zM131.7 245.2h.4l-.2 1.4z"/>
</g>
<text font-size="5.6" x="160.7" y="16.4">TEMT6000X01</text>
<text font-size="4.9" x="147.1" y="24">Vishay Semiconductors</text>
<g font-size="4.2">
<text x="47.5" y="23.1">Ambient Light Sensor, RoHS Compliant, Released for</text>
<text x="46.5" y="28.1">Lead (Pb)-free Reflow Soldering, AEC-Q101 Released</text>
</g>
<g font-size="3.5">
<text x="20.6" y="37.3">BLISTER TAPE DIMENSIONS in millimeters</text>
<text x="20.6" y="150.1">REEL DIMENSIONS in millimeters</text>
</g>
<text font-size="3.2" x="20.6" y="155.2">Volume: 3000 pcs/reel</text>
<g font-size="2.8">
<text x="20.6" y="264.9">Document Number: 81579</text>
<text x="20.6" y="268.1">Rev. 1.7, 30-Oct-08</text>
<text x="68.3" y="264.9">For technical questions, contact: detectortechsupport@vishay.com</text>
<text x="178.2" y="264.9">www.vishay.com</text>
<text x="194" y="268.1">493</text>
</g>
<text font-size="1.6" x="50.3" y="141.2">20876</text>
<text font-size="1.1" x="71" y="256.8">20874</text>
</svg>
